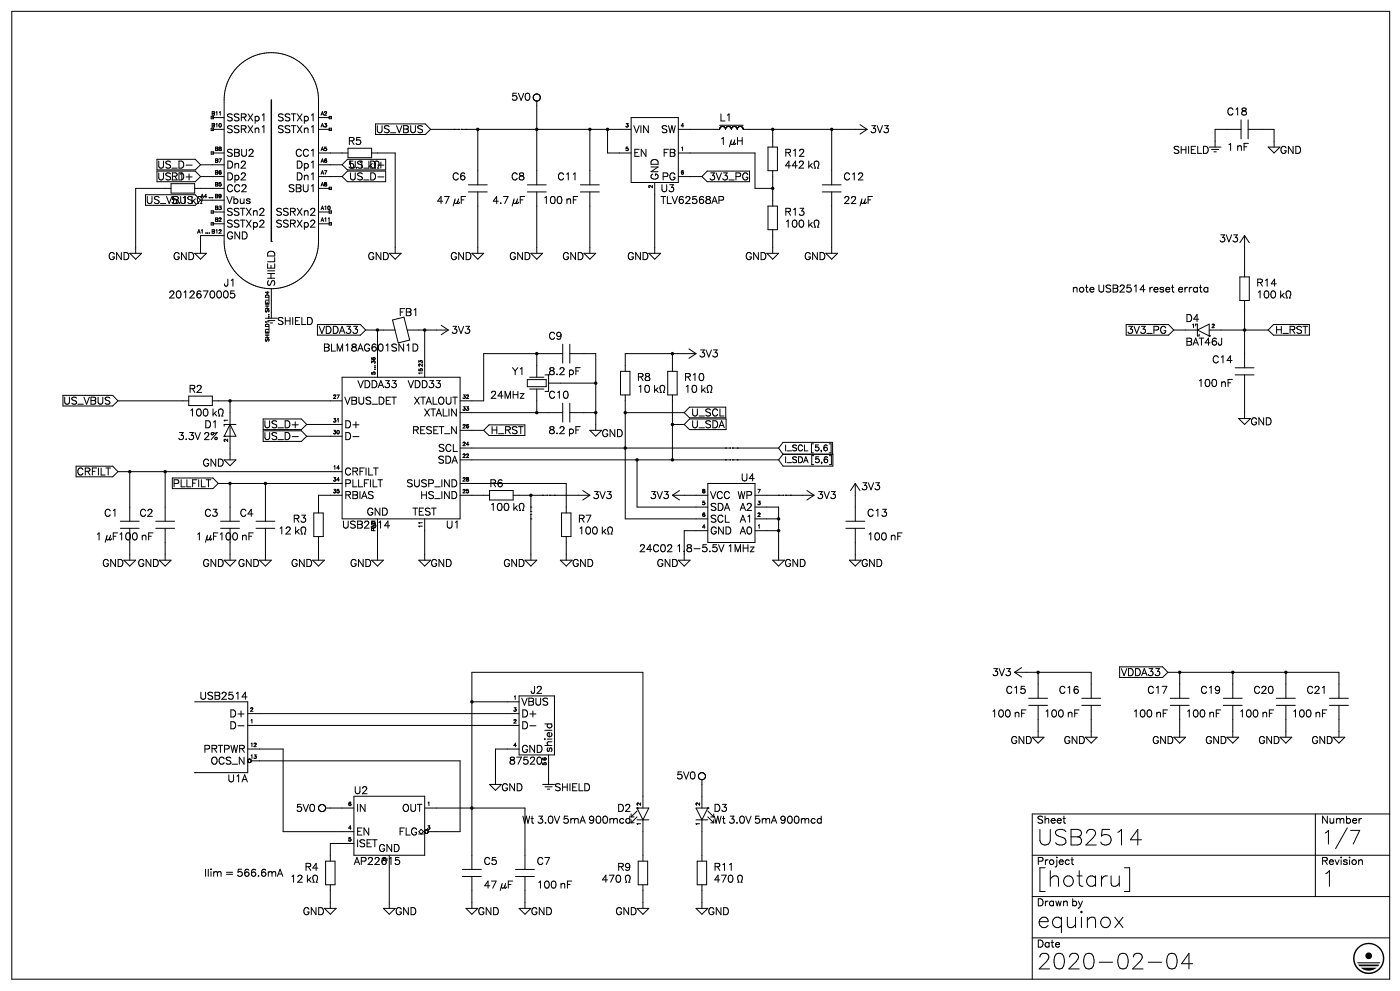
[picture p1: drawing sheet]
<svg xmlns="http://www.w3.org/2000/svg" width="297mm" height="210mm" viewBox="0 0 297 210" stroke-linecap="round" stroke-linejoin="round" font-family="sans-serif">
<g fill="none" stroke="#000" stroke-width=".21">
<path d="M2.5 2.4h292v205h-292zM33.3 36.2h8.1l1.1 1.2M33.3 33.7h8.1l1.1 1.2M36.3 38.9h4.9v2h-4.9zM36.3 39.9h-7.6v13.8M41.2 39.9h6.3M42.5 37.4h5M42.5 34.9h5M42.5 37.4l-1.1 1.1h-8.1M42.5 34.9l-1.1 1.1h-8.1M44.7 32.2h.6v.5h-.6zM44.7 24.7v.5h.6v-.5"/>
<path d="M44.7 27.2v.5h.6v-.5M45 24.9h2.5M45 27.4h2.5M45 32.4h2.5M67.5 24.9h2.5M67.5 37.4h5M67.5 27.4h2.5M67.5 32.4h6.2M67.5 39.9h2.5M67.5 34.9h5M69.8 24.7h.5v.5h-.5zM69.8 27.2h.5v.5h-.5z"/>
<path d="M69.8 39.7h.5v.5h-.5zM72.5 34.9l1.1 1.1h8.1M73.6 36.2h8.1v2.3h-8.1l-1.1-1.1zM73.7 31.4h5v2h-5zM78.7 32.4h5.1v21.3M79.6 26.2h10.5l1.1 1.2M81.7 33.7h-8.1l-1.1 1.2M91.2 27.4h6M91.2 27.4l-1.1 1.1h-10.5M96.3 27.4h.1M97.2 27.4h.1M97.8 27.4h.1"/>
<path d="M97.8 27.4h36M98.7 27.4h.1M99.3 39.2h3.9M101.3 27.4v11.8M111.8 39.2h3.9M113.8 21.4v17.8M123 39.2h4M125 27.4v11.8M128.8 27.4v5h5M133.8 24.9h9.9v13.8h-9.9zM138.7 38.7v15M143.7 37.4h5.1"/>
<path d="M143.7 27.4h8.8M143.7 32.4h16.3v7.5h3.7M148.8 37.4l1.1 1.1h8.9M152.5 26.5h5M152.5 27.4h.1M152.5 27.3v.1M152.5 27.3h.1M152.5 27.2v.1M152.5 27.2h.1M152.6 27.1l-.1 .1M152.6 27.1h.1M152.6 27v.1"/>
<path d="M152.6 27h.1M152.7 27h-.1M152.7 27h.1M152.7 26.9v.1M152.8 26.9h-.1M152.8 26.9h.1M152.9 26.8l-.1 .1M152.9 26.8h.1M153 26.8h-.1M153 26.8h.1M153.1 26.8h-.1M153.1 26.8h.1"/>
<path d="M153.1 26.8h.2M153.3 26.8h.1M153.3 26.8l.1 .1M153.4 26.9h.1M153.5 26.9h.1M153.5 26.9l.1 .1M153.6 27h.1M153.6 27v.1M153.6 27.1h.1M153.7 27.1h.1M153.7 27.1v.1M153.7 27.2h.1"/>
<path d="M153.7 27.2v.1M153.7 27.3h.1M153.7 27.3v.1M153.7 27.4h.1M153.8 27.2v.1M153.8 27.2h.1M153.8 27.1v.1M153.8 27.1h.1M153.9 27.1h-.1M154 26.9l-.1 .2M154 26.9h.1M154.1 26.9h-.1"/>
<path d="M154.1 26.9h.1M154.2 26.8l-.1 .1M154.2 26.8h.1M154.4 26.8h-.2M154.4 26.8h.1M154.5 26.8h.1M154.6 26.8h.1M154.6 26.8l.1 .1M154.7 26.9h.1M154.8 26.9l.1 .1M154.9 27h.1M154.9 27v.1"/>
<path d="M154.9 27.1h.1M154.9 27.1l.1 .1M155 27.2h.1M155 27.2v.1M155 27.3h.1M155 27.4h.1M155 27.3v.1M155.1 27.1l-.1 .1M155.1 27.1h.1M155.1 27v.1M155.1 27h.1M155.2 27h-.1"/>
<path d="M155.2 27h.1M155.2 26.9v.1M155.2 26.9h.1M155.3 26.9h.1M155.4 26.8l-.1 .1M155.4 26.8h.1M155.5 26.8h-.1M155.6 26.8h-.1M155.6 26.8h.1M155.7 26.8h.1M155.8 26.8h.1M155.8 26.8l.1 .1"/>
<path d="M155.9 26.9h.1M156 26.9h.1M156 26.9l.1 .1M156.1 27h.1M156.1 27l.1 .1M156.2 27.1h.1M156.2 27.1v.1M156.2 27.2v.1M156.2 27.3h.1M156.2 27.3v.1M156.2 27.4h.1M156.3 27.3h.1"/>
<path d="M156.3 27.2v.1M156.3 27.2h.1M156.3 27.1v.1M156.4 27.1h-.1M156.4 27v.1M156.4 27h.1M156.5 26.9l-.1 .1M156.5 26.9h.1M156.6 26.9h-.1M156.6 26.9h.1M156.6 26.8v.1M156.7 26.8h-.1"/>
<path d="M156.7 26.8h.1M156.7 26.8h.3M157 26.8h.1M157.1 26.8l.1 .1M157.2 26.9h.1M157.3 26.9h.1M157.3 26.9l.1 .2M157.4 27.1h.1M157.4 27.1l.1 .1M157.5 27.2h.1M157.5 27.2v.1M157.5 27.3h.1"/>
<path d="M157.5 27.3v.1M157.5 27.4h.1M157.5 27.4h26.2M158.8 36.2h-8.9l-1.1 1.2M162.8 31.2h2v5h-2zM163.7 27.4v3.8M163.7 36.2v7.5M172.7 34.2l.4-.1a.62 .62 0 0 1 .4 1l-.3 .5h.3M174.3 39.2h4M176.2 27.4v11.8M182.2 26.4l1.5 1M183.7 27.4l-1.5 1"/>
<path d="M256.3 31.2h2.5M256.7 31.7h1.5M257.3 32.2h.5M263 27.4h-5.5v3.8M263 25.4v4M264.5 27.4h5.5v3.8M264.5 25.4v4M268.7 31.2h2.6l-1.3 1.2zM27.5 53.7h2.5l-1.3 1.2zM30.8 41.2h10.6l1.1 1.2M41.2 53.7h2.6l-1.3 1.2zM41.9 42.6l.2 .5h-.3"/>
<path d="M42 41.7l-.1 .1M42.5 42.4h5M42.5 42.4l-1.1 1.1h-10.6M42.8 42.3l-.3 .8h.3M44.7 44.7h.6v.5h-.6zM44.7 47.2h.6v.5h-.6zM45 47.4h2.5M45 44.9h2.5M47.5 51.2v-30a10 10 0 0 1 10-10 10 10 0 0 1 10 10v30a10 10 0 0 1-9 9.9M47.5 49.9h-5v3.8M47.5 51.6a10 10 0 0 0 8 9.4M57.5 51.2h.1"/>
<path d="M67.5 47.4h2.5M67.5 44.9h2.5M69.8 47.2h.5v.5h-.5zM69.8 44.7h.5v.5h-.5zM82.5 53.7h2.5l-1.2 1.2zM99.3 40.7h3.9M100 53.7h2.5l-1.2 1.2zM101.3 40.7v13M111.8 40.7h3.9M112.5 53.7h2.5l-1.2 1.2zM113.8 40.7v13M123 40.7h4"/>
<path d="M123.7 53.7h2.5l-1.2 1.2zM125 40.7v13M137.5 53.7h2.5l-1.3 1.2zM162.5 53.7h2.5l-1.3 1.2zM162.8 43.7h2v5h-2zM163.7 48.7v5M172.7 46.7l.4-.1a.62 .62 0 0 1 .4 1l-.3 .5h.3M174.3 40.7h4M175 53.7h2.5l-1.3 1.2zM176.2 40.7v13M262.7 58.7h2v5h-2zM263.8 49.9v8.8"/>
<path d="M263.8 49.9l-1.1 1.5M263.8 49.9l.9 1.5M56.3 67.4h2.4M56.7 67.9h1.5M57.2 68.4h.6M57.5 61.2v6.2M67.3 68.7h9.1l1.1 1.2M72.5 79.9h25v30h-25zM77.5 69.9h6.2M77.5 69.9l-1.1 1.1h-9.1M80 69.9v10M86.3 69.9h8.7"/>
<path d="M86.8 72l-1.2-4.8-2.4 .6 1.2 4.8M90 69.9v10M93.5 68.9l1.5 1M95 69.9l-1.5 1M112.3 79.9h3M113.8 74.9v5M116.3 79.4v3.5M119.2 72.9v4M119.2 74.9h-16.7v10h-5M120.7 72.9v4M120.7 74.9h5.5v16.3M131.5 78.7h2v5h-2z"/>
<path d="M141.5 78.7h2v5h-2zM142.5 74.9v3.8M146 73.9l1.5 1M147.5 74.9h-15v3.8M147.5 74.9l-1.5 1M238.7 68.7h8.9l1.1 1.2M248.7 69.9h5M248.7 69.9l-1.1 1.1h-8.9M253.7 68.7v2.5M253.7 69.9l2.6-1.2v2.5zM254.1 70.8v.4M256.3 69.9h12.4"/>
<path d="M261.8 77.9h3.9M261.8 79.4h3.9M263.8 63.7v14.2M263.8 79.4v9.3M268.7 69.9l1.2 1.1h7.6M272.6 62.6l.2 .5h-.3M272.6 61.8a.58 .58 0 0 1 .8 0 .58 .58 0 0 1 .1 .8l-.3 .5h.3M277.5 68.7h-7.6l-1.2 1.2M13.3 83.7h10.6l1.1 1.2M16.1 98.7h7.8l1.1 1.2M25 84.9h15M25 99.9h47.5"/>
<path d="M25 99.9l-1.1 1.1h-7.8M25 84.9l-1.1 1.1h-10.6M27.5 99.9v10.5M35 99.9v10.5M40 83.9h5v2h-5zM45 84.9h27.5M46.5 86.7l.4-.1a.62 .62 0 0 1 .3 1l-.2 .5h.3M47.5 92.4h.1M47.5 97.4h2.5l-1.2 1.3zM48.8 89.9l1.2 2.5h-2.5zM48.8 84.9v12.5M50 89.9h-2.5v.4"/>
<path d="M55.8 91.2h8.1l1.1 1.2M55.8 88.7h8.1l1.1 1.2M65 92.4h7.5M65 89.9h7.5M65 92.4l-1.1 1.1h-8.1M65 89.9l-1.1 1.1h-8.1M74.8 92.5h1.3M97.5 87.4h21.7M97.5 91.2h5M97.5 94.9h57.2M97.5 97.4h57.2M102.5 91.2l1.1 1h7.6"/>
<path d="M111.2 90h-7.6l-1.1 1.2M111.8 80.4h3.9v1.5h-3.9zM112.3 82.4h3M113.8 82.4v5M116.3 81.2h9.9M119.2 85.4v4M120.7 85.4v4M120.7 87.4h5.5M125 91.2h2.5l-1.3 1.2zM132.5 87.4h12.5M132.5 83.7v26.2h17.5M135 97.4v10h15"/>
<path d="M139.9 82.6l.2 .5h-.2M140.1 81.7l.3-.1a.62 .62 0 0 1 .4 1l-.2 .5h.3M142.5 89.9h2.5M142.5 83.7v13.7M145 87.4l1.1 1.1h7.7M145 89.9l1.1 1.1h7.8M150.3 81.6h.1a.62 .62 0 0 1 .4 1l-.2 .5h.3M153.8 94.9h.1M153.8 97.4h.1M153.8 86.2h-7.7l-1.1 1.2M153.9 88.7h-7.8l-1.1 1.2M154.7 94.9h.1"/>
<path d="M154.7 97.4h.1M155.3 94.9h.1M155.3 97.4h.1M155.3 94.9h9.7M155.3 97.4h9.7M156.2 94.9h.1M156.2 97.4h.1M165 97.4l.9 1.3h10.6M165 94.9l.9-1.2h10.5v2.5M165 94.9l.9 1.3M165.9 96.2l-.9 1.2M176.5 96.2h-10.6"/>
<path d="M262.5 88.7h2.5l-1.2 1.2zM25.5 110.4h4M25.5 111.9h4M27.5 111.9v6.8M28.7 118.7h-2.5l1.3 1.2M33 110.4h4M33 111.9h4M33.7 118.7h2.6l-1.3 1.2zM35 111.9v6.8M36.5 101.2h8.6l1.1 1.2M46.2 102.4h26.3M46.2 102.4l-1.1 1.1h-8.6"/>
<path d="M46.8 110.4h3.9M46.8 111.9h3.9M48.8 102.4v8M48.8 111.9v6.8M50 118.7h-2.5l1.3 1.2M54.3 110.4h3.9M54.3 111.9h3.9M55 118.7h2.5l-1.2 1.2zM56.3 102.4v8M56.3 111.9v6.8M62.9 112.5l.5 .6M63.4 112.1l-.8 .7"/>
<path d="M64 111.7a.99 .99 0 0 0 .1 1.4h-.3M64.6 111.7a1 1 0 0 1-.1 1.4h.3M66.2 118.7h2.6l-1.3 1.2zM66.5 108.7h2v5h-2zM67.5 113.7v5M72.5 104.9h-5v3.8M78.7 118.7h2.6l-1.3 1.2zM80 112.4v6.3M88.8 118.7h2.4l-1.2 1.2zM90 109.9v8.8M97.5 104.9h6.2M97.5 102.4h22.5v6.3"/>
<path d="M103.7 103.9h5.1v2h-5.1zM108.8 104.9h7.2M110.3 106.7l.3-.1a.62 .62 0 0 1 .4 1l-.2 .5h.2M111.2 118.7h2.6l-1.3 1.2zM112.5 108.9h.1M112.5 108.4h.1M112.5 109.9h.1M112.5 107.4h.1M112.5 104.9v3.5M112.5 108.9v9.8M115 104.9h.1M116 104.9h.1"/>
<path d="M116.5 104.9h.1M116.5 104.9h8.5M117.5 104.9h.1M118.7 118.7h2.6l-1.3 1.2zM119 108.7h2v5h-2zM120 113.7v5M123.5 103.9l1.5 1M125 104.9l-1.5 1M129 111.7l.4-.1a.62 .62 0 0 1 .3 1l-.2 .5h.3M142.5 104.9h7.5M142.5 104.9l1.5 1M143.7 118.7h2.6l-1.3 1.2z"/>
<path d="M144 103.9l-1.5 1M150 102.4h10v12.5h-10zM150 112.4h-5v6.3M160 104.9h6M160 109.9h5M160 107.4h5v11.3M160 112.4h5M163.7 118.7h2.6l-1.3 1.2zM165 104.9h.1M166 104.9h.1M166.5 104.9h.1M166.5 104.9h6"/>
<path d="M167.5 104.9h.1M171 103.9l1.5 1M172.5 104.9l-1.5 1M179.2 110.4h4.1M179.2 111.9h4.1M180 118.7h2.5l-1.2 1.2zM181.3 102.4v8M181.3 111.9v6.8M181.3 102.4l-1 1.5M181.3 102.4l.9 1.5M41.2 148.7h11.3v15h-11.3M52.5 153.7h57.5"/>
<path d="M52.5 158.7h7.5v17.5h15M52.5 151.2h57.5M100 148.7h10M110 147.4h7.5v12.5h-7.5zM110 158.7h-5v7.5M116.3 159.9v6.3M215 142.4h16.3v5.5M215 142.4l1.5 1M216.5 141.4l-1.5 1M218 147.9h4M218 149.4h4M218.8 156.2h2.4l-1.2 1.2z"/>
<path d="M220 142.4v5.5M220 149.4v6.8M229.3 147.9h3.9M229.3 149.4h3.9M230 156.2h2.5l-1.2 1.2zM231.3 149.4v6.8M237.3 141.2h9.1l1.1 1.2M247.5 142.4h36.3v5.5M247.5 142.4l-1.1 1.1h-9.1M248 147.9h4M248 149.4h4M248.7 156.2h2.6l-1.3 1.2z"/>
<path d="M250 142.4v5.5M250 149.4v6.8M259.3 147.9h3.9M259.3 149.4h3.9M260 156.2h2.5l-1.3 1.2zM261.2 142.4v5.5M261.2 149.4v6.8M270.5 147.9h4M270.5 149.4h4M271.3 156.2h2.4l-1.2 1.2zM272.5 142.4v5.5M272.5 149.4v6.8"/>
<path d="M281.7 147.9h4.1M281.7 149.4h4.1M282.5 156.2h2.5l-1.2 1.2zM283.8 149.4v6.8M41.2 163.7h.1M52.5 161.2h.1M52.5 161.2l.2 .3M52.5 161.1v.1M52.5 161v.1M52.5 161h.1M52.6 160.9l-.1 .1M52.6 160.9h.1"/>
<path d="M52.7 161.5h.1M52.8 161.5h.1M52.9 161.5h.1M53 161.5h-.1M53.1 161.5h-.1M53.2 161.3l-.1 .2M53.3 161.2h44.2v15h-6.8M69 171.2h6M75 168.7h15v12.5h-15zM75 178.7h-5v3.7M88.8 176.7h.9M89.2 175.7l.5 .5-.5 .5-.4-.5z"/>
<path d="M90 171.2h21.2v13M90 176.1v.1M90 176.2h.1M90 176.2l.1 .2M90.1 176.4h.1M90.1 176.4l.1 .1M90.2 176.5h.1M90.3 176.5h.1M90.4 176.5h.1M90.5 176.5h-.1M90.6 176.5h-.1M90.7 176.3l-.1 .2"/>
<path d="M90.7 176.3h.1M90.7 176.2v.1M90.7 176.1v.1M90.7 176.2h.1M103.7 166.2h2.5l-1.2 1.2zM115 166.2h2.5M115.5 166.7h1.5M116 167.2h.5M135 171.2h.1M135 171.8l-1.2 1.2h.6M135 173.7h2.5M135 171.2h2.5l-1.3 2.5"/>
<path d="M135 173l-1.2 1.3h.6M135 171.2l1.2 2.5M136.2 171.2v-28.8h-36.2v41.8M136.2 173.7v8.7M147.5 173.7h2.5M148.2 163.9a.75 .75 0 0 1 1.2 .2 .75 .75 0 0 1-.6 1.1M148.2 164.9l.6 .3M148.8 165.2v6M148.8 173.7v8.7M150 171.2h.1M150 171.2h-2.5l1.3 2.5M150 171.8l1.2 1.2"/>
<path d="M150 173l1.2 1.3M150 171.2l-1.2 2.5M278.7 172.4v17.5M286.2 175.9h1.9l-1.3 2.9M294.5 172.4h-75.7v35M65.4 186.3l.5 .6M65.9 185.9l-.8 .7M66.7 185.4a.62 .62 0 0 0-.3 1l.2 .5h-.3M66.9 185.4a.62 .62 0 0 1 .3 1l-.2 .5h.3M68.8 192.4h2.5l-1.3 1.3zM69 182.4h2v5h-2zM70 187.4v5"/>
<path d="M81.3 192.4h2.5l-1.3 1.3zM82.5 183.7v8.7M98 184.2h4M98 185.7h4M98.7 192.4h2.6l-1.3 1.3zM100 185.7v6.7M109.2 184.2h4.1M109.2 185.7h4.1M110 192.4h2.5l-1.3 1.3zM111.2 185.7v6.7M131.1 185.4a.86 .86 0 0 1 0 1.5h-.1M133 185.4a.62 .62 0 0 0-.4 1l.2 .5h-.3"/>
<path d="M133.1 185.4a.62 .62 0 0 1 .4 1l-.2 .5h.2M135 192.4h2.5l-1.3 1.3zM135.3 182.4h1.9v5h-1.9zM136.2 187.4v5M147.5 192.4h2.5l-1.2 1.3zM147.8 182.4h1.9v5h-1.9zM148.8 187.4v5M156.3 186.9h.3a1.15 1.15 0 0 1-.1-1.5h.4a.62 .62 0 0 1 .3 1l-.2 .5h.3M218.8 189.9h75.7M218.8 181.2h75.7M218.8 198.7h75.7M238.3 183.8h1.1v5h-1.1"/>
<path d="M247.7 202.1a1.07 1.07 0 0 1 1.6 .5 2.72 2.72 0 0 1-.3 2.5l-.5 .1-.8-.1M252.8 204.1h-2.4l1.6-2.2v3.3"/>
<circle cx="113.7" cy="20.7" r=".75"/>
<circle cx="68.3" cy="171.2" r=".75"/>
</g>
<g fill="#000">
<path d="M287.7 200.7a3.3 3.3 0 0 1 2.4-1v.3a3 3 0 0 0-2.8 4.3 3 3 0 0 0 5.1 .5 3 3 0 0 0-1.7-4.8h-.6v-.3a3.3 3.3 0 0 1 3.2 4.2 3.3 3.3 0 0 1-4.9 2 3.3 3.3 0 0 1-.7-5.2zM288.4 205h3.3a2.59 2.59 0 0 1-3.3 0zM287.8 204.3h4.5l-.3 .4h-3.9zM287.6 203.8h4.9l-.1 .2h-4.7z"/>
<circle cx="97.2" cy="27.4" r=".12"/>
<circle cx="97.7" cy="27.4" r=".12"/>
<circle cx="154.7" cy="94.9" r=".12"/>
<circle cx="154.7" cy="97.4" r=".12"/>
<circle cx="155.2" cy="94.9" r=".12"/>
<circle cx="155.2" cy="97.4" r=".12"/>
<circle cx="112.5" cy="108.9" r=".12"/>
<circle cx="112.5" cy="108.4" r=".12"/>
<circle cx="116" cy="104.9" r=".12"/>
<circle cx="116.5" cy="104.9" r=".12"/>
<circle cx="166" cy="104.9" r=".12"/>
<circle cx="166.5" cy="104.9" r=".12"/>
<circle cx="290.1" cy="202.4" r=".71"/>
</g>
<g fill="none" stroke="#000" stroke-width=".75">
<path d="M101.3 27.4h.1M113.8 27.4h.1M125 27.4h.1M128.8 27.4h.1M163.7 27.4h.1M163.7 39.9h.1M176.2 27.4h.1M80 69.9h.1M90 69.9h.1M113.8 74.9h.1M142.5 74.9h.1M263.8 69.9h.1"/>
<path d="M27.5 99.9h.1M35 99.9h.1M48.8 84.9h.1M113.8 87.4h.1M126.2 81.2h.1M126.2 87.4h.1M132.5 87.4h.1M132.5 94.9h.1M135 97.4h.1M142.5 89.9h.1M142.5 97.4h.1M48.8 102.4h.1"/>
<path d="M56.3 102.4h.1M112.5 104.9h.1M165 109.9h.1M165 112.4h.1M100 148.7h.1M220 142.4h.1M250 142.4h.1M261.2 142.4h.1M272.5 142.4h.1M100 171.2h.1"/>
</g>
<path d="M57.5 21.2v30" fill="none" stroke="#000" stroke-width=".3"/>
<g font-size="5.3">
<text x="219.4" y="179.1">USB2514</text>
<text x="219.4" y="187.9">[hotaru]</text>
<text x="279.8" y="187.9">1</text>
<text x="219.4" y="196.7">equinox</text>
<text x="219.4" y="205.6">2020-02-04</text>
</g>
<text font-size="4.6" x="279.8" y="178.9">1/7</text>
<g font-size="2.4">
<text x="107.9" y="21.6">5V0</text>
<text x="48" y="25.8">SSRXp1</text>
<text x="48" y="28.3">SSRXn1</text>
<text x="57.9" y="25.8">SSTXp1</text>
<text x="57.9" y="28.3">SSTXn1</text>
<text x="78.3" y="28.3">US_VBUS</text>
<text x="134.1" y="28.3">VIN SW</text>
<text x="152.4" y="25.8">L1</text>
<text x="184.1" y="28.3">3V3</text>
<text x="260" y="24.7">C18</text>
<text x="33.5" y="35.7">US_D-</text>
<text x="48" y="33.2">SBU2</text>
<text x="48" y="35.7">Dn2</text>
<text x="62.1" y="33.2">CC1</text>
<text x="62.4" y="35.7">Dp1</text>
<text x="73.7" y="35.7">5.1 k</text>
<text x="73.7" y="30.7">R5</text>
<text x="73.7" y="35.7">US_D+</text>
<text x="134.1" y="33.2">EN</text>
<text x="140.1" y="33.2">FB</text>
<text x="152.4" y="30.7">1 µH</text>
<text x="166.2" y="35.7">442 k</text>
<text x="166.2" y="33.2">R12</text>
<text x="247.3" y="32.9">SHIELD</text>
<text x="260" y="32.1">1 nF</text>
<text x="270.9" y="32.9">GND</text>
<text x="33.2" y="38.5">US_D+</text>
<text x="36" y="38.5">R1</text>
<text x="48" y="41">CC2</text>
<text x="48" y="38.5">Dp2</text>
<text x="60.7" y="41">SBU1</text>
<text x="62.4" y="38.5">Dn1</text>
<text x="73.7" y="38.5">US_D-</text>
<text x="95.6" y="38.5">C6</text>
<text x="107.9" y="38.5">C8</text>
<text x="117.8" y="38.5">C11</text>
<text x="139.4" y="38.5" transform="rotate(-90 139.4 38.5)">GND</text>
<text x="139.7" y="38.5">PG</text>
<text x="139.7" y="41">U3</text>
<text x="149.9" y="38.5">3V3_PG</text>
<text x="178.5" y="38.5">C12</text>
<text x="29.6" y="43.4">US_VBUS</text>
<text x="36" y="43.4">5.1 k</text>
<text x="48" y="43.4">Vbus</text>
<text x="48" y="45.9">SSTXn2</text>
<text x="57.5" y="45.9">SSRXn2</text>
<text x="92.4" y="43.4">47 µF</text>
<text x="104.1" y="43.4">4.7 µF</text>
<text x="115" y="43.4">100 nF</text>
<text x="139.7" y="43.4">TLV62568AP</text>
<text x="166.2" y="45.9">R13</text>
<text x="178.5" y="43.4">22 µF</text>
<text x="48" y="50.8">GND</text>
<text x="48" y="48.4">SSTXp2</text>
<text x="57.5" y="48.4">SSRXp2</text>
<text x="166.2" y="48.4">100 k</text>
<text x="257.9" y="51.6">3V3</text>
<text x="21.9" y="55.1">GND</text>
<text x="35.6" y="55.1">GND</text>
<text x="76.9" y="55.1">GND</text>
<text x="94.5" y="55.1">GND</text>
<text x="106.9" y="55.1">GND</text>
<text x="118.2" y="55.1">GND</text>
<text x="131.9" y="55.1">GND</text>
<text x="157" y="55.1">GND</text>
<text x="169.3" y="55.1">GND</text>
<text x="36.3" y="63.2">2012670005</text>
<text x="47.3" y="60.7">J1</text>
<text x="57.9" y="60.7" transform="rotate(-90 57.9 60.7)">SHIELD</text>
<text x="227.5" y="62.1">note USB2514 reset errata</text>
<text x="266" y="63.2">100 k</text>
<text x="266" y="60.7">R14</text>
<text x="58.6" y="68.8">SHIELD</text>
<text x="66.3" y="71">VDDA33</text>
<text x="84.3" y="67.1">FB1</text>
<text x="95.6" y="71">3V3</text>
<text x="238.1" y="71">3V3_PG</text>
<text x="251.2" y="68.5">D4</text>
<text x="270.2" y="71">H_RST</text>
<text x="67" y="74.5">BLM18AG601SN1D</text>
<text x="116.1" y="72">C9</text>
<text x="147.8" y="75.9">3V3</text>
<text x="251.2" y="73.4">BAT46J</text>
<text x="256.8" y="77">C14</text>
<text x="39.9" y="83.3">R2</text>
<text x="75.1" y="82.2">VDDA33 VDD33</text>
<text x="108.3" y="79.4">Y1</text>
<text x="116.1" y="79.4">8.2 pF</text>
<text x="134.8" y="83.3">10 k</text>
<text x="134.8" y="80.8">R8</text>
<text x="145" y="83.3">10 k</text>
<text x="145" y="80.8">R10</text>
<text x="253.6" y="82.2">100 nF</text>
<text x="12" y="85.8">US_VBUS</text>
<text x="39.9" y="88.2">100 k</text>
<text x="72.7" y="85.8">VBUS_DETXTALOUT</text>
<text x="88.5" y="88.2">XTALIN</text>
<text x="103.4" y="84.7">24MHz</text>
<text x="116.1" y="84.7">C10</text>
<text x="146.4" y="88.2">U_SCL</text>
<text x="37" y="93.2">3.3V 2%</text>
<text x="43" y="90.7">D1</text>
<text x="55.4" y="90.7">US_D+</text>
<text x="56.1" y="93.2">US_D-</text>
<text x="72.7" y="93.2">D-</text>
<text x="72.7" y="90.7">D+</text>
<text x="85.7" y="92.1">RESET_N</text>
<text x="103.7" y="92.1">H_RST</text>
<text x="116.1" y="92.1">8.2 pF</text>
<text x="127.4" y="92.8">GND</text>
<text x="146.4" y="90.7">U_SDA</text>
<text x="264.9" y="90.4">GND</text>
<text x="14.8" y="100.9">CRFILT</text>
<text x="42" y="98.8">GND</text>
<text x="72.7" y="100.9">CRFILT</text>
<text x="91.7" y="98.5">SDA</text>
<text x="92.1" y="96">SCL</text>
<text x="156.6" y="102">U4</text>
<text x="35.3" y="103.4">PLLFILT</text>
<text x="72.7" y="105.9">RBIAS</text>
<text x="72.7" y="103.4">PLLFILT</text>
<text x="84.7" y="103.4">SUSP_IND</text>
<text x="88.2" y="105.9">HS_IND</text>
<text x="103.7" y="103.4">R6</text>
<text x="125.6" y="105.9">3V3</text>
<text x="137.6" y="105.9">3V3</text>
<text x="150.3" y="105.9">VCCWP</text>
<text x="172.9" y="105.9">3V3</text>
<text x="182.4" y="104.1">3V3</text>
<text x="21.9" y="109.4">C1</text>
<text x="29.3" y="109.4">C2</text>
<text x="43" y="109.4">C3</text>
<text x="50.4" y="109.4">C4</text>
<text x="57.5" y="113.3">12 k</text>
<text x="61.7" y="110.8">R3</text>
<text x="72.3" y="112.2">USB2514</text>
<text x="77.3" y="109.4">GND</text>
<text x="86.8" y="109.4">TEST</text>
<text x="94.2" y="112.2">U1</text>
<text x="103.7" y="108.3">100 k</text>
<text x="122.4" y="113.3">100 k</text>
<text x="122.4" y="110.8">R7</text>
<text x="150.3" y="110.8">SCL A1</text>
<text x="150.3" y="108.3">SDA A2</text>
<text x="150.3" y="113.3">GND A0</text>
<text x="183.4" y="109.4">C13</text>
<text x="19.8" y="114.7">1 µF100 nF</text>
<text x="41.3" y="114.7">1 µF100 nF</text>
<text x="136.2" y="117.2">24C02 1.8-5.5V 1MHz</text>
<text x="183.4" y="114.7">100 nF</text>
<text x="20.8" y="120.3">GND</text>
<text x="28.2" y="120.3">GND</text>
<text x="42" y="120.3">GND</text>
<text x="49.4" y="120.3">GND</text>
<text x="60.7" y="120.3">GND</text>
<text x="73.4" y="120.3">GND</text>
<text x="91" y="120.3">GND</text>
<text x="105.8" y="120.3">GND</text>
<text x="121" y="120.3">GND</text>
<text x="138.3" y="120.3">GND</text>
<text x="166.2" y="120.3">GND</text>
<text x="182.4" y="120.3">GND</text>
<text x="209.9" y="143.3">3V3</text>
<text x="236.4" y="143.3">VDDA33</text>
<text x="42" y="148.2">USB2514</text>
<text x="110.4" y="149.6">VBUS</text>
<text x="112.2" y="147.2">J2</text>
<text x="213.1" y="147.2">C15</text>
<text x="224" y="147.2">C16</text>
<text x="243.1" y="147.2">C17</text>
<text x="254" y="147.2">C19</text>
<text x="265.3" y="147.2">C20</text>
<text x="276.6" y="147.2">C21</text>
<text x="48.7" y="152.1">D+</text>
<text x="49.4" y="154.6">D-</text>
<text x="110.4" y="154.6">D-</text>
<text x="110.4" y="152.1">D+</text>
<text x="209.9" y="152.1">100 nF</text>
<text x="221.2" y="152.1">100 nF</text>
<text x="239.9" y="152.1">100 nF</text>
<text x="251.2" y="152.1">100 nF</text>
<text x="262.5" y="152.1">100 nF</text>
<text x="273.8" y="152.1">100 nF</text>
<text x="41.3" y="159.5">PRTPWR</text>
<text x="43.4" y="162">OCS_N</text>
<text x="108.3" y="162">87520</text>
<text x="110.4" y="159.5">GND</text>
<text x="116.8" y="159.5" transform="rotate(-90 116.8 159.5)">shield</text>
<text x="213.1" y="157.7">GND</text>
<text x="224.4" y="157.7">GND</text>
<text x="243.4" y="157.7">GND</text>
<text x="254.4" y="157.7">GND</text>
<text x="265.6" y="157.7">GND</text>
<text x="276.9" y="157.7">GND</text>
<text x="47.6" y="165.9">U1A</text>
<text x="106.2" y="167.6">GND</text>
<text x="117.5" y="167.6">SHIELD</text>
<text x="143.2" y="165.1">5V0</text>
<text x="62.4" y="172.2">5V0</text>
<text x="74.8" y="168.3">U2</text>
<text x="75.5" y="172.2">IN</text>
<text x="84.3" y="172.2">OUT</text>
<text x="130.5" y="172.2">D2</text>
<text x="151" y="172.2">D3</text>
<text x="75.5" y="177.1">EN</text>
<text x="75.5" y="179.6">ISET</text>
<text x="83.6" y="177.1">FLG</text>
<text x="110.1" y="174.7">Wt 3.0V 5mA 900mcd</text>
<text x="151" y="174.7">Wt 3.0V 5mA 900mcd</text>
<text x="219.4" y="174.7">Sheet</text>
<text x="279.8" y="174.7">Number</text>
<text x="43.7" y="186">Ilim = 566.6mA</text>
<text x="64.2" y="184.5">R4</text>
<text x="74.8" y="183.5">AP22615</text>
<text x="79.7" y="180.7">GND</text>
<text x="102.3" y="183.5">C5</text>
<text x="113.6" y="183.5">C7</text>
<text x="130.5" y="184.5">R9</text>
<text x="151" y="184.5">R11</text>
<text x="219.4" y="183.5">Project</text>
<text x="279.8" y="183.5">Revision</text>
<text x="60" y="187">12 k</text>
<text x="102.3" y="188.4">47 µF</text>
<text x="113.6" y="188.4">100 nF</text>
<text x="126.3" y="187">470</text>
<text x="151" y="187">470</text>
<text x="219.4" y="192">Drawn by</text>
<text x="63.1" y="194.1">GND</text>
<text x="83.6" y="194.1">GND</text>
<text x="101.2" y="194.1">GND</text>
<text x="112.2" y="194.1">GND</text>
<text x="129.5" y="194.1">GND</text>
<text x="149.9" y="194.1">GND</text>
<text x="219.4" y="200.8">Date</text>
</g>
<g font-size="2">
<text x="166.2" y="95.9">I_SCL [5,6]</text>
<text x="166.2" y="98.3">I_SDA [5,6]</text>
</g>
<g font-size="1.2">
<text x="44.8" y="24.7">B11</text>
<text x="44.8" y="27.2">B10</text>
<text x="67.7" y="24.7">A2</text>
<text x="67.7" y="27.2">A3</text>
<text x="132.3" y="27.2">3</text>
<text x="143.9" y="27.2">4</text>
<text x="45.5" y="32.1">B8</text>
<text x="45.5" y="34.6">B7</text>
<text x="67.7" y="34.6">A6</text>
<text x="67.7" y="32.1">A5</text>
<text x="132.3" y="32.1">5</text>
<text x="143.9" y="32.1">1</text>
<text x="45.5" y="39.5">B5</text>
<text x="45.5" y="37.1">B6</text>
<text x="67.7" y="37.1">A7</text>
<text x="67.7" y="39.5">A8</text>
<text x="138" y="39.9" transform="rotate(-90 138 39.9)">2</text>
<text x="143.9" y="37.1">6</text>
<text x="42.3" y="42">A4 ... B9</text>
<text x="45.5" y="44.5">B3</text>
<text x="45.5" y="46.9">B2</text>
<text x="67.7" y="46.9">A11</text>
<text x="67.7" y="44.5">A10</text>
<text x="41.6" y="49.4">A1 ... B12</text>
<text x="252.2" y="69.5">1</text>
<text x="256.5" y="69.5">2</text>
<text x="56.8" y="73.4" transform="rotate(-90 56.8 73.4)">SHIELD1 ... SHIELD4</text>
<text x="79.4" y="79.7" transform="rotate(-90 79.4 79.7)">5 ... 36</text>
<text x="89.3" y="79.7" transform="rotate(-90 89.3 79.7)">15 23</text>
<text x="48" y="89.6" transform="rotate(-90 48 89.6)">1</text>
<text x="70.6" y="84.7">27</text>
<text x="70.6" y="89.6">31</text>
<text x="97.7" y="84.7">32</text>
<text x="97.7" y="87.2">33</text>
<text x="48" y="93.8" transform="rotate(-90 48 93.8)">2</text>
<text x="70.6" y="92.1">30</text>
<text x="97.7" y="90.7">26</text>
<text x="97.7" y="94.6">24</text>
<text x="70.6" y="102">34</text>
<text x="70.6" y="99.5">14</text>
<text x="97.7" y="97">22</text>
<text x="97.7" y="102">28</text>
<text x="70.6" y="104.4">35</text>
<text x="97.7" y="104.4">25</text>
<text x="148.5" y="106.9">5</text>
<text x="148.5" y="104.4">8</text>
<text x="160.2" y="104.4">7</text>
<text x="160.2" y="106.9">3</text>
<text x="79.4" y="112.9" transform="rotate(-90 79.4 112.9)">PAD</text>
<text x="89.3" y="111.8" transform="rotate(-90 89.3 111.8)">11</text>
<text x="148.5" y="109.7">6</text>
<text x="148.5" y="112.2">4</text>
<text x="160.2" y="112.2">1</text>
<text x="160.2" y="109.7">2</text>
<text x="108.7" y="148.2">1</text>
<text x="52.9" y="153.5">1</text>
<text x="52.9" y="150.7">2</text>
<text x="108.7" y="153.5">2</text>
<text x="108.7" y="150.7">3</text>
<text x="52.9" y="158.4">12</text>
<text x="52.9" y="160.9">13</text>
<text x="108.7" y="158.4">4</text>
<text x="115.7" y="162.3" transform="rotate(-90 115.7 162.3)">5 6</text>
<text x="73.7" y="170.8">6</text>
<text x="90.3" y="170.8">1</text>
<text x="135.5" y="170.7" transform="rotate(-90 135.5 170.7)">2</text>
<text x="148.2" y="170.7" transform="rotate(-90 148.2 170.7)">2</text>
<text x="73.7" y="175.7">4</text>
<text x="73.7" y="178.2">5</text>
<text x="90.3" y="175.7">3</text>
<text x="135.5" y="175" transform="rotate(-90 135.5 175)">1</text>
<text x="148.2" y="175" transform="rotate(-90 148.2 175)">1</text>
<text x="81.9" y="182.4" transform="rotate(-90 81.9 182.4)">2</text>
</g>
</svg>
